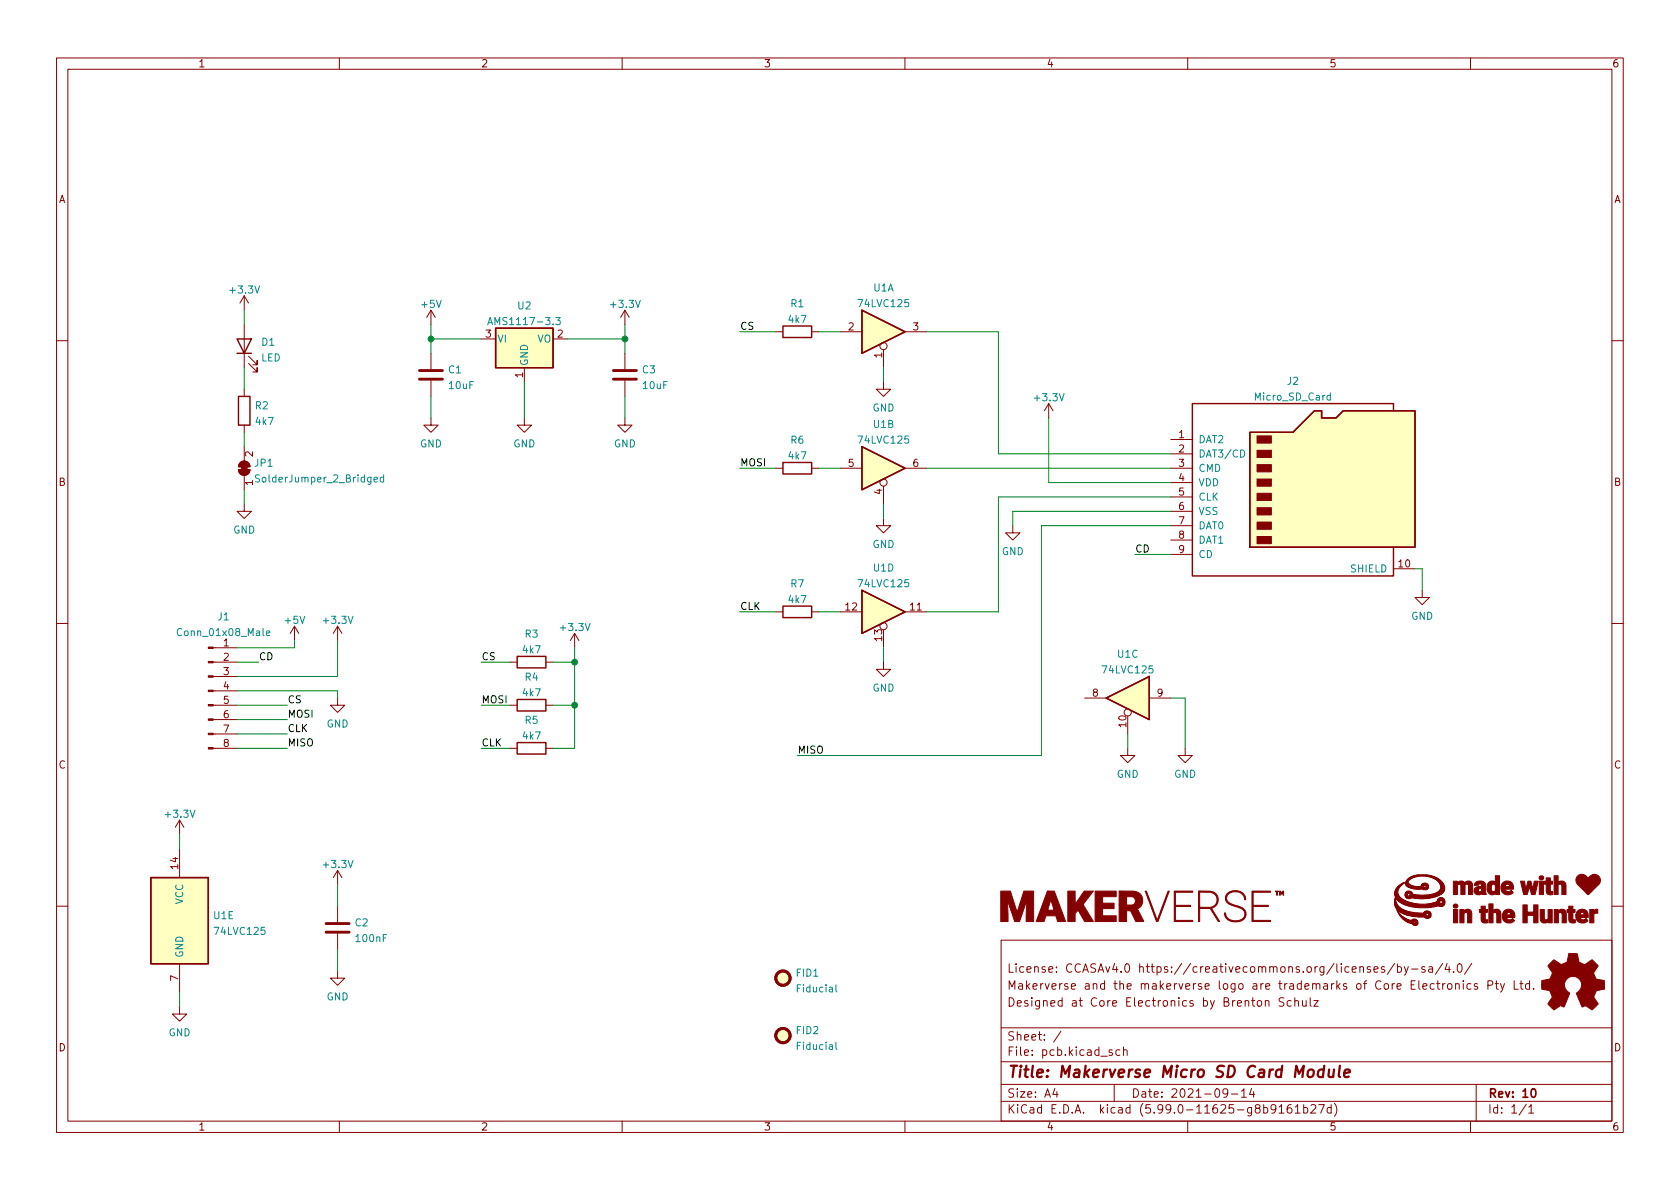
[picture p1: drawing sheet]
<svg xmlns="http://www.w3.org/2000/svg" width="297mm" height="210mm" viewBox="0 0 297 210" stroke-linecap="round" stroke-linejoin="round" font-family="sans-serif">
<g fill="none" stroke="#840000" stroke-width=".18">
<path d="M10 10.2h277v190.1h-277zM12 12.2h273v186.1h-273zM60 10.2v2M110 10.2v2M160 10.2v2M210 10.2v2M260 10.2v2M43.2 52.3l-.8 1.3M43.2 52.3v2.6M43.2 57.4v7.6M43.2 52.3l.7 1.3M76.2 54.9v2.5"/>
<path d="M76.2 54.9l-.8 1.2M76.2 54.9l.8 1.2M85.1 59.9h2.5M97.8 59.9h2.5M110.5 54.9v2.5M110.5 54.9l-.8 1.2M110.5 54.9l.8 1.2M137.2 58.7h1.2M143.5 58.7h1.3M148.6 58.7h3.8M160 58.7h3.8M10 60.2h2"/>
<path d="M43.2 68.8v1.3M43.2 75.2v1.2M43.2 79v2.5M43.9 64.3l1.6 1.5v-.8v.8h-.8M43.9 63l1.6 1.5v-.8v.8h-.8M76.2 73.9v1.3h1.3l-1.3 1.2-1.3-1.2h1.3M76.2 62.5v2.8M76.2 67.3v2.8M92.7 73.9v1.3h1.3l-1.3 1.2-1.3-1.2h1.3M92.7 65v2.6M110.5 73.9v1.3h1.3l-1.3 1.2-1.3-1.2h1.3M110.5 62.5v2.8"/>
<path d="M110.5 67.3v2.8M156.2 67.6v1.2h1.3l-1.3 1.3-1.3-1.3h1.3M156.2 61.8v3.2M185.4 71.4l-.7 1.2M185.4 71.4v2.5M185.4 71.4l.8 1.2M207 77.7h3.8M285 60.2h2M42.2 83.1h2a1.02 1.02 0 0 1-1 1 1.02 1.02 0 0 1-1-1zM42.5 81.8a1.02 1.02 0 0 1 1.1-.2 1.02 1.02 0 0 1 .6 .9h-2zM43.2 89.1v1.3h1.2l-1.2 1.3-1.3-1.3h1.3M43.2 84.1v2.5"/>
<path d="M137.2 82.8h1.2M143.5 82.8h1.3M148.6 82.8h3.8M156.2 91.7v1.3h1.3l-1.3 1.2-1.3-1.2h1.3M156.2 86v3.1M160 82.8h3.8M179.1 93v1.2h1.2l-1.2 1.3-1.3-1.3h1.3M207 80.3h3.8M207 82.8h3.8M207 85.3h3.8M207 87.9h3.8M207 90.4h3.8"/>
<path d="M207 93h3.8M207 95.5h3.8M207 98h3.8M10 110.2h2M37.7 117.1h4.2M37.7 119.6h4.2M37.7 114.5h4.2M52.1 110.7l-.8 1.3M52.1 110.7v2.6M52.1 110.7l.7 1.3M59.7 110.7v2.6M59.7 110.7l-.8 1.3"/>
<path d="M59.7 110.7l.8 1.3M90.2 117.1h1.2M96.5 117.1h1.3M101.6 112l-.8 1.3M101.6 112v2.5M101.6 112l.8 1.3M137.2 108.2h1.2M143.5 108.2h1.3M148.6 108.2h3.8M156.2 117.1v1.3h1.3l-1.3 1.2-1.3-1.2h1.3M156.2 111.4v3.1M160 108.2h3.8"/>
<path d="M246.4 100.6h3.8M251.5 104.4v1.3h1.2l-1.2 1.2-1.3-1.2h1.3M285 110.2h2M37.7 132.3h4.2M37.7 124.7h4.2M37.7 129.8h4.2M37.7 127.2h4.2M37.7 122.2h4.2M59.7 123.4v1.3h1.3l-1.3 1.3-1.3-1.3h1.3M90.2 132.3h1.2M90.2 124.7h1.2M96.5 132.3h1.3"/>
<path d="M96.5 124.7h1.3M191.8 123.4h3.8M199.4 132.3v1.3h-1.3l1.3 1.3 1.3-1.3h-1.3M199.4 126.6v3.2M203.2 123.4h3.8M209.5 132.3v1.3h-1.2l1.2 1.3 1.3-1.3h-1.3M31.7 145v2.6M31.7 150.1v5.1M31.7 145l-.7 1.3M31.7 145l.8 1.3M59.7 153.9l-.8 1.3M59.7 153.9v2.6"/>
<path d="M59.7 153.9l.8 1.3M10 160.2h2M31.7 178v1.3h1.3l-1.3 1.3-1.2-1.3h1.2M31.7 170.4v5.1M59.7 171.7v1.3h1.3l-1.3 1.2-1.3-1.2h1.3M59.7 160.3v2.8M59.7 165.1v2.8M177 166.3h108v32h-108zM223.7 177.1l.2-.2 .4 .1 .1 .9M223.7 176.9v1M227 176.5l-.6-.1-.3 .3 .2 .4 .6 .3v.4l-.2 .1h-.6M228.3 177l-.4-.1-.3 .3v.4l.1 .3h.6"/>
<path d="M228.9 177.1l.2-.2 .4 .1 .1 .9M228.9 176.4v1.5M230.3 176.9l.1 1h.3l.2-.1M230.9 176.9v1M231.6 176.4v1.3l.3 .2M232.3 176.9h.8l-.8 1h.8M242.9 171.4l.7-.1v-.3l-.5-.1-.2 .2 .1 .8h.6M244.8 171l-.4-.1-.2 .2 .1 .3 .5 .1v.4h-.6M246.6 170.4l-1.3 1.9M247.1 171l.4-.1 .3 .3v.4l-.2 .3h-.5M247.1 170.4v1.5M248.3 170.9l.3 1"/>
<path d="M249 170.9l-.5 1.4-.2 .1M249.6 171.4h1.1M251.9 171l-.3-.1-.2 .2v.3l.5 .1v.4h-.5M252.6 171h.6l.1 .9M253.3 171.3l-.5 .1a.29 .29 0 0 0-.2 .2 .29 .29 0 0 0 .2 .3h.5M253.6 174l-.5-.1-.2 .3v.4l.1 .3h.6M254 173.9h.6M254.2 173.4v1.3l.4 .2M255.1 173.9v1M255.1 170.4l-1.3 1.9M255.5 173.9l-.3 .1-.1 .2M255.9 170.4l-.4 1h.9"/>
<path d="M256.1 174l.3-.1 .3 .3v.4l-.3 .3h-.3l-.2-.3v-.4zM256.2 170.9v1M257 171.8v.1M257.4 174.1l.2-.2 .3 .1 .1 .9M257.4 173.9v1M257.9 170.5l.1-.1a.82 .82 0 0 1 .6 .7 .82 .82 0 0 1-.3 .8h-.1a.81 .81 0 0 1-.6-.6 .81 .81 0 0 1 .3-.8zM258.7 173.4v.2M258.7 173.9v1M260.1 174l-.5-.1-.2 .3v.4l.1 .3h.6M260.2 170.4l-1.3 1.9M261.2 174l-.3-.1-.3 .2 .1 .3 .5 .1v.4h-.6M263.1 174.2l.7-.1 .1-.2v-.3l-.3-.2h-.5v1.5"/>
<path d="M264.4 173.9h.5M264.6 173.4v1.3l.3 .2M265.3 173.9l.4 1M266 173.9l-.5 1.4-.2 .1M267.7 173.4v1.5h.7M268.7 173.9h.6M268.9 173.4v1.3l.4 .2M270.4 174l-.4-.1-.3 .3v.4l.2 .3h.5M270.4 173.4v1.5M271.2 174.8v.1M285 160.2h2M60 198.3v2"/>
<path d="M110 198.3v2M160 198.3v2M177 194.8h108M177 191.8h108M177 187.8h108M177 181.8h108M186.5 192.5l-.4 1h1M186.9 193v1M187.6 182.4l-1.3 1.9M196.6 185.7l-.3-.1-.2 .2v.3l.5 .1v.4h-.5M197 191.8v3M198 185.7l-.4-.1-.3 .3v.4l.1 .3h.6"/>
<path d="M198.6 185.8l.3-.2 .3 .1 .1 .9M198.6 185.1v1.5M210 198.3v2M217.1 193.2l-.3 .3h-.3l-.3-.3 .2-.6 .4-.1 .2 .2a.99 .99 0 0 1-.4 1.3h-.2M217.7 193.5h1.2M219.5 193l.4-.5v1.5M219.5 194h.9M221.3 192.5l-.4 1h1M221.6 193v1M225.6 196l-.3 .3h-.3l-.3-.3 .2-.6 .4-.1 .2 .2a.99 .99 0 0 1-.4 1.3h-.2M226.1 195.8l.5-.5v1.5M226.1 196.8h.9"/>
<path d="M228.3 195.3a.59 .59 0 0 0-.7 .7v.5l.1 .3h.4l.3-.1v-.5l-.1-.2-.4-.1-.3 .3M229 195.8l.4-.5v1.5M229 196.8h.9M230.5 195.9l.4-.1 .3 .3v.4l-.1 .3h-.6M230.5 195.3v1.5M231.8 195.5l.6-.2 .2 .2v.3l-.9 1h.9M233.1 195.3h1l-.6 1.5M235.4 195.9l-.5-.1-.3 .3v.4l.2 .3h.6M235.4 195.3v1.5M235.9 195.1a1.72 1.72 0 0 1 0 2.3M260 198.3v2M261 191.8v6.5"/>
<path d="M269.9 195.3l-1.3 1.9M270.3 195.8l.4-.5v1.5M270.3 196.8h.9"/>
<circle cx="156.2" cy="61.2" r=".63"/>
<circle cx="156.2" cy="85.3" r=".63"/>
<circle cx="156.2" cy="110.7" r=".63"/>
<circle cx="199.4" cy="126" r=".63"/>
</g>
<path d="M270.9 192.6l.2-.1a.81 .81 0 0 1 .5 .7 .81 .81 0 0 1-.3 .8h-.1a.81 .81 0 0 1-.6-.6 .81 .81 0 0 1 .3-.8z" fill="none" stroke="#840000" stroke-width=".3"/>
<path d="M234 189.2a.66 .66 0 0 0-.9 .3l-.1 .6 .1 .3 .2 .1 .6-.1M234.1 188.5l-.2 2M235 189.1v1.3a.57 .57 0 0 0 .7-.1M235.9 189.1l-.2 1.4M236.9 188.5l-.2 1.7 .2 .3M237.7 189.8l1-.2-.1-.4-.5-.1-.4 .3v1l.2 .1 .6-.1" fill="none" stroke="#840000" stroke-width=".4"/>
<g fill="none" stroke="#840000" stroke-width=".25">
<path d="M41.9 59.9h2.5l-1.2 2.6zM87.6 58h10.2v7h-10.2zM138.4 57.7h5.1v2h-5.1zM152.4 54.9l7.6 3.8-7.6 3.8zM41.9 62.5h2.5M42.2 70.1h2v5.1h-2zM152.4 79l7.6 3.8-7.6 3.8zM221 76.4h7.6l3.8-3.8h1.3v1.3h2.5l1.3-1.3h12.7v24.2h-29.2zM246.4 72.6v-1.2h-35.6v30.4h35.6v-5M138.4 81.8h5.1v2h-5.1zM91.4 116.1h5.1v2h-5.1zM138.4 107.2h5.1v2h-5.1z"/>
<path d="M152.4 104.4l7.6 3.8-7.6 3.8zM91.4 131.3h5.1v2h-5.1zM91.4 123.7h5.1v2h-5.1zM195.6 123.4l7.6-3.8v7.6zM26.7 155.2h10.1v15.2h-10.1z"/>
</g>
<g fill="#ffffc2" stroke="#ffffc2" stroke-width=".18">
<path d="M26.7 155.2h10.1v15.2h-10.1z"/>
<path d="M221 76.4h7.6l3.8-3.8h1.3v1.3h2.5l1.3-1.3h12.7v24.2h-29.2z"/>
<path d="M87.6 58h10.2v7h-10.2z"/>
<path d="M152.4 104.4l7.6 3.8-7.6 3.8z"/>
<path d="M152.4 79l7.6 3.8-7.6 3.8z"/>
<path d="M152.4 54.9l7.6 3.8-7.6 3.8z"/>
<path d="M195.6 123.4l7.6-3.8v7.6z"/>
<circle cx="138.4" cy="183.1" r="1.27"/>
<circle cx="138.4" cy="173" r="1.27"/>
</g>
<g fill="none" stroke="#840000" stroke-width=".51">
<path d="M74.2 67.1h4M74.2 65.5h4M108.5 67.1h4M108.5 65.5h4M57.7 164.8h4M57.7 163.3h4"/>
<circle cx="138.4" cy="173" r="1.27"/>
<circle cx="138.4" cy="183.1" r="1.27"/>
</g>
<g fill="#840000" stroke="#840000" stroke-width=".18">
<path d="M222.2 94.9h2.6v1.2h-2.6z"/>
<path d="M222.2 92.3h2.6v1.3h-2.6z"/>
<path d="M222.2 89.8h2.6v1.3h-2.6z"/>
<path d="M222.2 87.2h2.6v1.3h-2.6z"/>
<path d="M222.2 84.7h2.6v1.3h-2.6z"/>
<path d="M222.2 82.2h2.6v1.2h-2.6z"/>
<path d="M222.2 79.6h2.6v1.3h-2.6z"/>
<path d="M222.2 77.1h2.6v1.3h-2.6z"/>
<path d="M36.8 132.2h.9v.3h-.9z"/>
<path d="M36.8 129.7h.9v.2h-.9z"/>
<path d="M36.8 127.1h.9v.3h-.9z"/>
<path d="M36.8 124.6h.9v.2h-.9z"/>
<path d="M36.8 122h.9v.3h-.9z"/>
<path d="M36.8 119.5h.9v.3h-.9z"/>
<path d="M36.8 117h.9v.2h-.9z"/>
<path d="M36.8 114.4h.9v.3h-.9z"/>
<path d="M42.2 83.1h2a1.02 1.02 0 0 1-1 1 1.02 1.02 0 0 1-1-1z"/>
<path d="M42.5 81.8a1.02 1.02 0 0 1 1.1-.2 1.02 1.02 0 0 1 .6 .9h-2z"/>
<path d="M42.7 82.3h1v1h-1z"/>
<path d="M225.5 157.6h.6v.1h-.2v.6h-.2v-.6h-.2z"/>
<path d="M193.6 157.6h3.8v1h-2.5v1.1h2.1v1h-2.1v1.2h2.5v1.1h-3.8z"/>
<path d="M207.6 157.6h3.3v.2h-3.1v2.3h2.7v.2h-2.7v2.5h3.1v.2h-3.3z"/>
<path d="M221.4 157.6h3.2v.2h-3v2.3h2.7v.2h-2.7v2.5h3v.2h-3.2z"/>
<path d="M226.2 157.6l.4 .3 .3-.3v.7h-.1v-.5l-.2 .3-.2-.3v.5h-.2z"/>
<path d="M188.8 157.6h1.3v2.3l1.6-2.3h1.6l-1.8 2.3 1.8 3-1.5 .1-1.2-2-.5 .5v1.5h-1.3z"/>
<path d="M197.9 157.6h2.5a1.65 1.65 0 0 1 1.6 1.3 1.65 1.65 0 0 1-.9 1.8l1.1 2.3h-1.4l-.9-1.9h-.7v1.9h-1.3v-3h2.3a.75 .75 0 0 0 .5-.8 .75 .75 0 0 0-.6-.6h-.9v1.4h-1.3z"/>
<path d="M202.5 157.6h.2l1.9 5.1 1.9-5.1h.2l-2 5.3a.25 .25 0 0 1-.2 0 .25 .25 0 0 1-.1-.2z"/>
<path d="M211.9 157.6h2.2a1.51 1.51 0 0 1 1.3 1.4 1.51 1.51 0 0 1-1.2 1.6l1.4 2.4-.2-.1-1.4-2.3h-1.9v2.4h-.2v-2.6h2a1.34 1.34 0 0 0 1.3-1.3 1.34 1.34 0 0 0-1.3-1.3h-1.8v2.6h-.2z"/>
<path d="M185.2 157.6h1.2l2 5.4h-1.4l-.3-1.1h-1.8l-.3 1.1h-1.4l.8-2.1h2.4l-.6-1.8-.6 1.8h-1.2z"/>
<path d="M176.9 157.6h1.7l1.2 3.7 1.2-3.7h1.8v5.4h-1.4l.2-3.8-1.3 3.8h-.9l-1.3-3.8 .1 3.8h-1.3z"/>
<path d="M216.9 158.1a2.08 2.08 0 0 1 3.3 .5v.5h-.1a1.68 1.68 0 0 0-1.5-1.4 1.68 1.68 0 0 0-1.7 .9 1.18 1.18 0 0 0 1.1 1.4l.5 .1a1.73 1.73 0 0 1 1.8 1.7 1.86 1.86 0 0 1-2.5 1.1h-.2a1.49 1.49 0 0 1-1.1-1.5h.2a1.69 1.69 0 0 0 2.3 1.4 1.15 1.15 0 0 0 1.1-1.2 1.15 1.15 0 0 0-1.1-1.1l-1-.4a1.29 1.29 0 0 1-1.1-1.9z"/>
<path d="M257 160.8h.7v2.4h-.7z"/>
<path d="M272.2 155.8h.7v2.4h-.7z"/>
<path d="M269.3 160h.7v1.3h1.2v-1.3h.7v3.2h-.7v-1.3h-1.2v1.3h-.7z"/>
<path d="M281.1 160.8h.7v.3l.2-.2 .5-.1v.7h-.4l-.3 .2v1.5h-.7z"/>
<path d="M261.9 160.2h.7v.6h.4v.5h-.4v1.3h.4v.6h-.7l-.4-.3v-1.6h-.3v-.5h.3z"/>
<path d="M273.4 155.2h.7v.6h.4v.6h-.4v1.1l.1 .1 .3 .1v.5h-.5a.6 .6 0 0 1-.6-.6v-1.2h-.3v-.6h.3z"/>
<path d="M277.4 160.2h.7v.6h.4v.5h-.4v1.2l.2 .2 .2-.1v.6h-.7l-.4-.3v-1.6h-.3v-.5h.3z"/>
<path d="M274.8 154.9h.7v1.2l.3-.3h.5l.5 .4 .1 2h-.8v-1.6l-.2-.2-.4 .1v1.7h-.7z"/>
<path d="M258.1 160.8h.7v.3l.5-.3a.71 .71 0 0 1 .9 .5v1.9h-.7v-1.6l-.2-.2-.4 .1v1.7h-.8z"/>
<path d="M274.8 160.8h.7v.3l.3-.2 .5-.1 .5 .3 .1 .5v1.6h-.7v-1.6l-.2-.2-.5 .1v1.7h-.7z"/>
<path d="M263.2 159.8h.8v1.3l.3-.3h.4a.65 .65 0 0 1 .7 .6v1.8h-.8v-1.6l-.2-.2-.4 .1v1.7h-.8z"/>
<path d="M272.3 160.8h.7v1.6l.2 .3 .5-.2v-1.7h.7v2.4h-.6l-.1-.2-.4 .2h-.4a.62 .62 0 0 1-.6-.6z"/>
<path d="M257 155.8h.7v.3l.3-.3h.5l.4 .3 .6-.3 .5 .1 .4 .6v1.7h-.8v-1.6l-.2-.2-.4 .2v1.6h-.7v-1.7l-.2-.1-.4 .1v1.7h-.7z"/>
<path d="M264.4 154.9h.7v3.3h-.6l-.1-.2-.3 .2h-.5l-.4-.3-.3-.6h.8l.2 .4 .4-.1 .1-.1v-.9l-.3-.2-.3 .1-.1 .8h-.8l.1-.7 .1-.4 .4-.4h.5l.4 .2z"/>
<path d="M265.9 161.2a1.1 1.1 0 0 1 1.2-.4 1.1 1.1 0 0 1 .7 1v.4h-1.4l.3 .4h.5l.3-.2 .3 .4-.5 .4h-.8a1.06 1.06 0 0 1-.9-1v-.4h1.5v-.3l-.2-.1h-.3l-.2 .4h-.8z"/>
<path d="M278.9 161.1a1.3 1.3 0 0 1 1.3-.2l.5 .5 .1 .8-1.4 .1 .4 .4 .3-.1 .3-.2 .3 .4-.4 .4h-.8a1.08 1.08 0 0 1-.9-1v-.4h1.5l-.1-.3-.1-.1h-.4l-.1 .4h-.8z"/>
<path d="M265.7 156.2l.6-.4h.5l.4 .2 .3 .5 .1 .7-1.5 .1 .4 .4h.4l.3-.3 .3 .4-.2 .3-.6 .1h-.5l-.5-.3-.2-.4-.1-.7h1.5v-.2l-.1-.2h-.4l-.3 .4h-.7z"/>
<path d="M260.8 156.2l.7-.4h.6l.4 .2 .2 .5 .1 1.7h-.7l-.1-.2-.3 .2h-.4l-.5-.3-.2-.3 1.1 .1 .3-.1v-.5h-.4l-.2 .2v.3h-.8l.1-.5 .2-.2 1.1-.2-.1-.3-.1-.1h-.3l-.1 .3h-.7z"/>
<path d="M268.8 155.8h.7l.3 1.4 .4-1.4h.5l.3 1.4 .3-1.4h.7l-.6 2.4h-.6l-.4-1.4-.4 1.4h-.6z"/>
<path d="M278.9 155l.7-.4 .5 .1 .6 .5h.2l.4-.3a1.07 1.07 0 0 1 1.6 .3l.1 .5-.2 .6-1.9 1.9h-.2l-1.9-2-.2-.7z"/>
<path d="M247 160.9l.5 .7 1 .8 1 .4 .5-.3 .5 .2 .2 .4-.1 .4-.5 .1-.4-.3-.8-.2h1.1l.2 .2 .1-.2-.2-.2-.2 .2h-1l-.7-.4-.8-.9z"/>
<path d="M248.8 155.5l.6-.4 1.1-.4h1.7l.8 .1 1.3 .5 .7 .7 .4 .8v.6l-.2 .5-.5 .3-1.4 .5-1.6 .2-2.1-.2-.4 .2h-.3l-.3-.2-.2-.4 .8 .2 .1-.4-.3-.1-.2 .3h-.4l.1-.4 .3-.3h.6l.3 .3 .1 .2 .6 .1h2.3l1.1-.2 .5-.3 .4-.4v-.5l-.3-.8-.9-.7-1.2-.3-1.3-.1-.9 .2-.7 .3-.4 .4v.4l.6 .4 1 .2 .7-.1 .1-.3 .2-.2h.6l.3 .3v.6l-.3 .2h-.5l-.1-.1h-1.6l-1-.4h2.8l.2 .2 .1-.3-.3-.1-.1 .2h-2.8l-.4-.5 .1-.5z"/>
<path d="M247.2 156.7l1.2-.7-1 1-.2 .3v.7l.2 .5 .4 .4 1.2 .6 2 .4h1.1l1.3-.2h1.2l.3 .1 .1-.2-.1-.3h-.3v.4h-1.2l.7-.2 .3-.6 .5-.2 .3 .1 .2 .3v.8l-.1 .2-.4 .2-.6-.2-.8 .3-1 .1h-2.2l-2-.5-1-.6-.5-.6v.7l.2 .4 .4 .5 .5 .4 .9 .4 1.4 .2 1.5 .1 .2-.3 .5-.1 .5 .2 .1 .7-.2 .3-.6 .1-.3-.2-1.6-.1-1.6-.3h3.4l.4 .2 .1-.3-.2-.2h-.2l-.1 .3h-3.5l-.3-.1-1.2-.8-.5-1v-.7l.1-.5-.1-.9 .2-.6z"/>
<path d="M274.2 170.2l.6-.5 .8 .6a.62 .62 0 0 0 1.1 0l.2-.1a1.62 1.62 0 0 0 .4-1.3l.1-.3 1.5 .1 .1 .7a.74 .74 0 0 0 .7 1l.5 .2 1.3-.9 1 1.1-.4 .6a.75 .75 0 0 0-.1 1.2l.2 .5 1.5 .3v1.5l-1.4 .3-.1 .1a1.23 1.23 0 0 0-.3 1.2l.7 1-.1 .2-1 .9-.8-.6a.54 .54 0 0 0-.9 .1l-1.1-2.4a2.33 2.33 0 0 0 .9-1.9 1.54 1.54 0 0 0-2.5-.7 1.54 1.54 0 0 0 .4 2.5l-1 2.5a.69 .69 0 0 0-1.1 .1l-.6 .4-1.1-1.1 .8-1.2-.3-.5a.71 .71 0 0 0-.9-.7l-.7-.2v-1.5l.4-.1a1.11 1.11 0 0 0 1.3-.7 .72 .72 0 0 0-.2-1.2l-.4-.6z"/>
<circle cx="257.3" cy="160.2" r=".38"/>
<circle cx="272.5" cy="155.2" r=".4"/>
</g>
<g fill="none" stroke="#008484" stroke-width=".18">
<path d="M86.2 57.4l.5-1.3 .4 1.3M86.4 57.1h.6M98.3 56.1h.8l-.5 .5 .4 .2v.5l-.2 .1-.5-.1M219.4 79.6a.64 .64 0 0 1 .7 .6 .64 .64 0 0 1-.7 .6zM235.2 70l-.3-.1-.3 .2 .1 .6h.5M235.2 69.5v1.3M45.9 84h-.5l-.2 .2 .1 .3 .5 .3v.3l-.2 .1h-.4M66.1 84.8l.6-.1v-.2l-.4-.1-.2 .2 .1 .6h.5M67.8 84.5l-.3-.1-.3 .2 .1 .6h.5M67.8 84v1.2M47.1 112l.6-.1v-.3h-.4l-.2 .1 .1 .6h.5M147.8 174.1v1.1l.2 .2"/>
<path d="M147.8 184.3v1.1l.2 .2"/>
</g>
<g fill="none" stroke="#008400" stroke-width=".18">
<path d="M43.2 54.9v2.5M76.2 59.9h8.9M76.2 57.4v5.1M100.3 59.9h10.2M110.5 57.4v5.1M130.8 58.7h6.4M144.8 58.7h3.8M163.8 58.7h12.7v21.6h30.5M43.2 65v3.8M43.2 76.4v2.6M76.2 70.1v3.8M92.7 67.6v6.3"/>
<path d="M110.5 70.1v3.8M156.2 65v2.6M185.4 73.9v11.4h21.6M43.2 86.6v2.5M130.8 82.8h6.4M144.8 82.8h3.8M156.2 89.1v2.6M163.8 82.8h43.2M200.7 98h6.3M207 87.9h-30.5v20.3h-12.7M207 90.4h-27.9v2.6M207 93h-22.9v40.6h-43.1"/>
<path d="M41.9 117.1h3.8M52.1 113.3v1.2h-10.2M59.7 113.3v6.3h-17.8M85.1 117.1h5.1M97.8 117.1h3.8M101.6 114.5v17.8h-3.8M130.8 108.2h6.4M144.8 108.2h3.8M156.2 114.5v2.6M250.2 100.6h1.3v3.8M41.9 122.2h17.8v1.2M41.9 124.7h8.9"/>
<path d="M41.9 127.2h8.9M41.9 132.3h8.9M41.9 129.8h8.9M85.1 124.7h5.1M85.1 132.3h5.1M97.8 124.7h3.8M199.4 129.8v2.5M207 123.4h2.5v8.9M31.7 147.6v2.5M59.7 156.5v3.8M31.7 175.5v2.5M59.7 167.9v3.8"/>
</g>
<g fill="#008400" stroke="#008400" stroke-width=".18">
<circle cx="76.2" cy="59.9" r=".51"/>
<circle cx="110.5" cy="59.9" r=".51"/>
<circle cx="101.6" cy="117.1" r=".51"/>
<circle cx="101.6" cy="124.7" r=".51"/>
</g>
<text font-size="2.8" fill="#840000" x="178" y="190.6">Title: Makerverse Micro SD Card Module</text>
<g font-size="2.1" fill="#840000">
<text x="178" y="172">License: CCASAv4.0 https://creativecommons.org/licenses/by-sa/4.0/</text>
<text x="178" y="178">Designed at Core Electronics by Brenton Schulz</text>
<text x="178" y="175">Makerverse and the makerverse logo are trademarks of Core Electronics Pty Ltd.</text>
<text x="178" y="184">Sheet: /</text>
<text x="178" y="186.7">File: pcb.kicad_sch</text>
<text x="178" y="196.9">KiCad E.D.A. kicad (5.99.0-11625-g8b9161b27d)</text>
<text x="178" y="194.1">Size: A4</text>
<text x="200" y="194.1">Date: 2021-09-14</text>
<text x="263" y="194.1">Rev: 10</text>
<text x="263" y="196.9">Id: 1/1</text>
</g>
<g font-size="1.8" fill="#840000">
<text x="35" y="11.9">1</text>
<text x="85" y="11.9">2</text>
<text x="135" y="11.9">3</text>
<text x="185" y="11.9">4</text>
<text x="235" y="11.9">5</text>
<text x="285" y="11.9">6</text>
<text x="10.3" y="35.9">A</text>
<text x="285.3" y="35.9">A</text>
<text x="85.9" y="59.7">3</text>
<text x="98.6" y="59.7">2</text>
<text x="150" y="58.4">2</text>
<text x="161.4" y="58.4">3</text>
<text x="156" y="63.3" transform="rotate(-90 156 63.3)">1</text>
<text x="92.5" y="66.8" transform="rotate(-90 92.5 66.8)">1</text>
<text x="208.4" y="77.5">1</text>
<text x="44.7" y="80.8" transform="rotate(-90 44.7 80.8)">2</text>
<text x="150" y="82.5">5</text>
<text x="161.4" y="82.5">6</text>
<text x="208.4" y="80">2</text>
<text x="208.4" y="82.5">3</text>
<text x="10.3" y="85.9">B</text>
<text x="44.7" y="85.8" transform="rotate(-90 44.7 85.8)">1</text>
<text x="156" y="87.4" transform="rotate(-90 156 87.4)">4</text>
<text x="208.4" y="85.1">4</text>
<text x="208.4" y="87.6">5</text>
<text x="285.3" y="85.9">B</text>
<text x="208.4" y="90.2">6</text>
<text x="208.4" y="92.7">7</text>
<text x="208.4" y="95.2">8</text>
<text x="208.4" y="97.8">9</text>
<text x="247.3" y="100.3">10</text>
<text x="149.5" y="107.9">12</text>
<text x="160.9" y="107.9">11</text>
<text x="156" y="113.3" transform="rotate(-90 156 113.3)">13</text>
<text x="39.5" y="114.3">1</text>
<text x="39.5" y="116.8">2</text>
<text x="39.5" y="119.4">3</text>
<text x="39.5" y="121.9">4</text>
<text x="39.5" y="124.5">5</text>
<text x="193.2" y="123.2">8</text>
<text x="204.6" y="123.2">9</text>
<text x="39.5" y="127">6</text>
<text x="39.5" y="129.5">7</text>
<text x="199.1" y="128.5" transform="rotate(-90 199.1 128.5)">10</text>
<text x="10.3" y="135.9">C</text>
<text x="39.5" y="132.1">8</text>
<text x="285.3" y="135.9">C</text>
<text x="31.5" y="153.6" transform="rotate(-90 31.5 153.6)">14</text>
<text x="31.5" y="173.5" transform="rotate(-90 31.5 173.5)">7</text>
<text x="10.3" y="185.9">D</text>
<text x="285.3" y="185.9">D</text>
<text x="35" y="199.9">1</text>
<text x="85" y="199.9">2</text>
<text x="135" y="199.9">3</text>
<text x="185" y="199.9">4</text>
<text x="235" y="199.9">5</text>
<text x="285" y="199.9">6</text>
</g>
<g font-size="1.8" fill="#008484">
<text x="40.8" y="51.9">+3.3V</text>
<text x="154.4" y="51.5">U1A</text>
<text x="74.6" y="54.4">+5V</text>
<text x="87.3" y="57.5">AMS1117-3.3</text>
<text x="91.6" y="54.7">U2</text>
<text x="108.2" y="54.4">+3.3V</text>
<text x="139.5" y="57.1">4k7</text>
<text x="139.8" y="54.3">R1</text>
<text x="152" y="54.3">74LVC125</text>
<text x="46.1" y="63.9">LED</text>
<text x="46.3" y="61.1">D1</text>
<text x="87.9" y="60.6">VI</text>
<text x="93.3" y="64.8" transform="rotate(-90 93.3 64.8)">GND</text>
<text x="95" y="60.6">VO</text>
<text x="79.3" y="66">C1</text>
<text x="79.5" y="68.8">10uF</text>
<text x="113.6" y="66">C3</text>
<text x="113.8" y="68.8">10uF</text>
<text x="183.1" y="70.9">+3.3V</text>
<text x="222" y="70.8">Micro_SD_Card</text>
<text x="227.6" y="68">J2</text>
<text x="45.1" y="72.4">R2</text>
<text x="45.3" y="75.1">4k7</text>
<text x="154.2" y="72.8">GND</text>
<text x="154.4" y="75.7">U1B</text>
<text x="45.1" y="82.5">JP1</text>
<text x="74.2" y="79.1">GND</text>
<text x="90.7" y="79.1">GND</text>
<text x="108.5" y="79.1">GND</text>
<text x="139.5" y="81.2">4k7</text>
<text x="139.8" y="78.5">R6</text>
<text x="152" y="78.4">74LVC125</text>
<text x="211.8" y="78.4">DAT2</text>
<text x="211.8" y="80.9">DAT3/CD</text>
<text x="211.8" y="83.4">CMD</text>
<text x="45.8" y="85.3">SolderJumper_2_Bridged</text>
<text x="211.8" y="86">VDD</text>
<text x="211.8" y="88.5">CLK</text>
<text x="41.2" y="94.3">GND</text>
<text x="211.8" y="91.1">VSS</text>
<text x="211.8" y="93.6">DAT0</text>
<text x="154.2" y="96.9">GND</text>
<text x="154.4" y="101.1">U1D</text>
<text x="177.1" y="98.2">GND</text>
<text x="211.8" y="96.1">DAT1</text>
<text x="211.8" y="98.7">CD</text>
<text x="238.9" y="101.2">SHIELD</text>
<text x="139.5" y="106.6">4k7</text>
<text x="139.8" y="103.9">R7</text>
<text x="152" y="103.8">74LVC125</text>
<text x="31.9" y="112.5">Conn_01x08_Male</text>
<text x="38.5" y="109.7">J1</text>
<text x="50.5" y="110.3">+5V</text>
<text x="57.4" y="110.3">+3.3V</text>
<text x="92.8" y="112.7">R3</text>
<text x="99.3" y="111.6">+3.3V</text>
<text x="249.5" y="109.6">GND</text>
<text x="92.5" y="115.5">4k7</text>
<text x="195.2" y="119.1">74LVC125</text>
<text x="197.6" y="116.3">U1C</text>
<text x="92.5" y="123.1">4k7</text>
<text x="92.8" y="120.4">R4</text>
<text x="154.2" y="122.3">GND</text>
<text x="57.7" y="128.6">GND</text>
<text x="92.5" y="130.8">4k7</text>
<text x="92.8" y="128">R5</text>
<text x="197.4" y="137.5">GND</text>
<text x="207.6" y="137.5">GND</text>
<text x="29.4" y="144.6">+3.3V</text>
<text x="57.4" y="153.5">+3.3V</text>
<text x="32.4" y="159.9" transform="rotate(-90 32.4 159.9)">VCC</text>
<text x="37.8" y="162.5">U1E</text>
<text x="38.2" y="165.3">74LVC125</text>
<text x="62.8" y="163.8">C2</text>
<text x="63.1" y="166.6">100nF</text>
<text x="32.4" y="169.4" transform="rotate(-90 32.4 169.4)">GND</text>
<text x="140.8" y="172.7">FID1</text>
<text x="57.7" y="176.9">GND</text>
<text x="141.1" y="175.5">Fiducial</text>
<text x="29.8" y="183.2">GND</text>
<text x="140.8" y="182.9">FID2</text>
<text x="141.1" y="185.6">Fiducial</text>
</g>
<g font-size="1.8">
<text x="130.8" y="58.3">CS</text>
<text x="130.8" y="82.4">MOSI</text>
<text x="200.7" y="97.7">CD</text>
<text x="130.8" y="107.8">CLK</text>
<text x="45.7" y="116.7">CD</text>
<text x="85.1" y="116.7">CS</text>
<text x="50.8" y="124.4">CS</text>
<text x="85.1" y="124.4">MOSI</text>
<text x="50.8" y="126.9">MOSI</text>
<text x="50.8" y="129.4">CLK</text>
<text x="50.8" y="132">MISO</text>
<text x="85.1" y="132">CLK</text>
<text x="141" y="133.2">MISO</text>
</g>
</svg>
